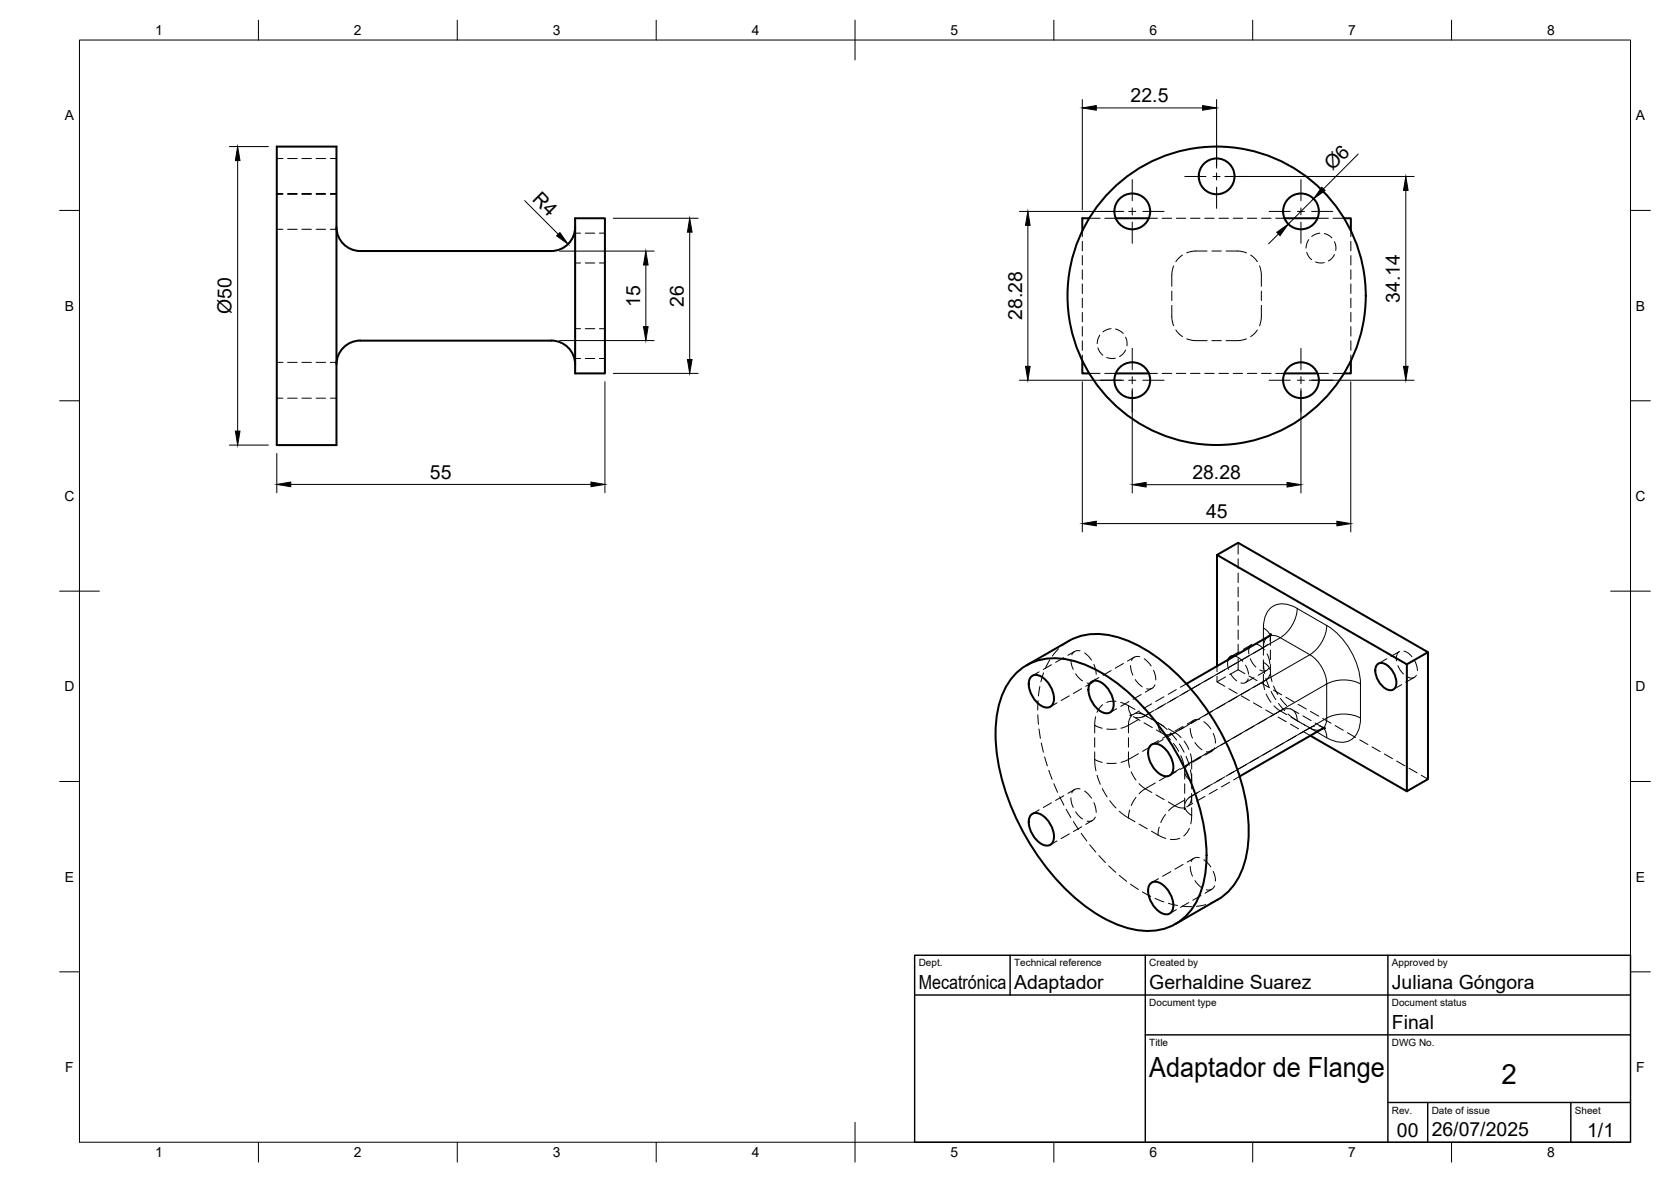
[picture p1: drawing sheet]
<svg xmlns="http://www.w3.org/2000/svg" width="420mm" height="297mm" viewBox="0 0 420 297" stroke-linecap="round" stroke-linejoin="round" font-family="sans-serif">
<!-- layer: Visible -->
<g fill="none" stroke="#000" stroke-width=".51">
<path d="M69.6 36.8h15v75.1h-15zM84.6 57.1a6 6 0 0 0 6 6h48a6 6 0 0 0 6-6M144.6 54.8h7.5v39h-7.5zM273.9 54.8h-1.8v3.2M280.5 54.8h8.3M323 54.8h8.3M337.9 54.8h1.8v3.2M90.6 85.6h48M90.6 85.6a6 6 0 0 0-6 6M138.6 85.6a6 6 0 0 1 6 6M272.1 90.7v3.1h1.8M280.5 93.8h8.3"/>
<path d="M323 93.8h8.3M339.7 90.7v3.1h-1.8M306 139.5l47.7 27.4v31.9l-24.2-13.9M306 139.5l5.3-3.1 47.8 27.5-5.4 3M306 139.5v27.9M319.6 159.4l-.6 .5-20.7 12M255 169.7a13.9 13.9 0 0 1 13.8-3.9 38 38 0 0 1 18.8 12 60.1 60.1 0 0 1 15.7 34.9 24.3 24.3 0 0 1-3.5 15.7 13.8 13.8 0 0 1-14.9 5.1 38 38 0 0 1-18.8-11.9 60.1 60.1 0 0 1-15.7-35 24.3 24.3 0 0 1 3.5-15.6zM259.2 170.1a2.31 2.31 0 0 1 3.3 .4 6.4 6.4 0 0 1 2.3 6.3 1.88 1.88 0 0 1-3 .6 6.4 6.4 0 0 1-2.9-6.8zM268.7 161.1a16 16 0 0 1 13.3-.7 43.3 43.3 0 0 1 19.7 15.5 57.3 57.3 0 0 1 12.3 33 22.2 22.2 0 0 1-4.2 14l-2.3 2.3-1.3 .9M268.7 161.1l-10.6 6.1M274.2 171.6a2.31 2.31 0 0 1 3.3 .3 6.4 6.4 0 0 1 2.3 6.4 1.88 1.88 0 0 1-2.9 .5 6.4 6.4 0 0 1-3-6.8zM310.4 164.9a1.37 1.37 0 0 0-1.6 .9"/>
<path d="M346.4 166.9a2.38 2.38 0 0 1 3.1 .9 4.9 4.9 0 0 1 1.3 5 1.82 1.82 0 0 1-2.9-.1 5.2 5.2 0 0 1-1.8-5.4zM359.1 163.9v31.9l-5.4 3M289.2 187.4a2.31 2.31 0 0 1 3.3 .4 6.4 6.4 0 0 1 2.3 6.3 1.88 1.88 0 0 1-2.9 .6 6.4 6.4 0 0 1-3-6.8zM333.2 183l-.7 .1-20.8 12M259.2 204.8a2.31 2.31 0 0 1 3.3 .4 6.4 6.4 0 0 1 2.3 6.3 1.88 1.88 0 0 1-3 .6 6.4 6.4 0 0 1-2.9-6.8zM289.2 222.1a2.31 2.31 0 0 1 3.3 .3 6.4 6.4 0 0 1 2.3 6.4 1.88 1.88 0 0 1-2.9 .6 6.4 6.4 0 0 1-3-6.8zM306.2 226.1l-10.6 6.1"/>
<circle cx="284.7" cy="53.1" r="4.5"/>
<circle cx="305.9" cy="44.3" r="4.5"/>
<circle cx="327.1" cy="53.1" r="4.5"/>
<circle cx="305.9" cy="74.3" r="37.5"/>
<circle cx="284.7" cy="95.5" r="4.5"/>
<circle cx="327.1" cy="95.5" r="4.5"/>
</g>
<!-- layer: Hidden -->
<g fill="none" stroke="#000" stroke-width=".25">
<path d="M69.6 39.8h1.5M72.3 39.8h2.4M75.9 39.8h2.4M79.5 39.8h2.4M83.1 39.8h1.5M69.6 48.6h1.5M69.6 57.6h1.5M69.6 48.8h1.5M72.3 48.6h2.4M72.3 57.6h2.4M72.3 48.8h2.4M75.9 48.6h2.4"/>
<path d="M75.9 57.6h2.4M75.9 48.8h2.4M79.5 48.6h2.4M79.5 57.6h2.4M79.5 48.8h2.4M83.1 48.6h1.5M83.1 57.6h1.5M83.1 48.8h1.5M144.6 58.6h1.4M147.2 58.6h2.3M150.7 58.6h1.4M272.1 58v1.5"/>
<path d="M273.9 54.8h2.7M277.8 54.8h2.7M288.8 54.8h2.2M292.2 54.8h2.4M295.8 54.8h2.4M299.4 54.8h2.3M302.9 54.8h2.4M306.5 54.8h2.4M310.1 54.8h2.3M313.6 54.8h2.4M317.2 54.8h2.4M320.8 54.8h2.2"/>
<path d="M331.3 54.8h2.7M331.9 58.6l-1.1 .3-1 .5M333 58.7l1 .4 .9 .7M335.2 54.8h2.7M339.7 58v1.5M144.6 66.1h1.4M147.2 66.1h2.3M150.7 66.1h1.4M272.1 60.6v2.4M272.1 64.2v2.4M272.1 67.8v2.4M272.1 71.4v2.4"/>
<path d="M272.1 74.9v2.4M272.1 78.5v2.4M294.6 76.7a11.6 11.6 0 0 0 .4 4.9l.1 .3M294.6 73.2v2.3M295.1 66.8l-.1 .3a11.6 11.6 0 0 0-.4 4.9M297.3 64.1l-.9 .7-.7 1M303.5 63.1a11.6 11.6 0 0 0-4.8 .3l-.3 .1M304.7 63.1h2.4M308.3 63.1a11.6 11.6 0 0 1 4.8 .3l.3 .1M314.5 64.1l.9 .7 .7 1M316.7 66.8l.1 .3a11.6 11.6 0 0 1 .4 4.9M317.2 76.7a11.6 11.6 0 0 1-.4 4.9l-.1 .3"/>
<path d="M317.2 73.2v2.3M328.6 63.4l.5 1.1 .7 .8M329.1 60.2l-.5 1-.2 1.1M330.8 65.8l1.1 .3 1.1-.1M335.5 60.7l.4 1.1v1.1M335.5 64l-.6 .9-.9 .7M339.7 60.6v2.4M339.7 64.2v2.4M339.7 67.8v2.4M339.7 71.4v2.4M339.7 74.9v2.4M339.7 78.5v2.4"/>
<path d="M69.6 91.1h1.5M72.3 91.1h2.4M75.9 91.1h2.4M79.5 91.1h2.4M83.1 91.1h1.5M144.6 82.6h1.4M144.6 90.1h1.4M147.2 82.6h2.3M147.2 90.1h2.3M150.7 82.6h1.4M150.7 90.1h1.4M272.1 82.1v2.4"/>
<path d="M272.1 85.6v2.4M272.1 89.2v1.5M273.9 93.8h2.7M276.1 87.4l.4 1.1 .8 .8M276.5 84.2l-.4 1-.2 1.1M277.8 93.8h2.7M278.3 89.8l1.1 .3 1.1-.1M279.4 82.6l-1.1 .3-1 .5M280.5 82.7l1 .4 .9 .7M283 84.7l.4 1.1v1.1M283 88l-.6 .9-.9 .7M288.8 93.8h2.2"/>
<path d="M292.2 93.8h2.4M295.7 82.9l.7 .9 .9 .8M295.8 93.8h2.4M298.4 85.1l.3 .2a11.6 11.6 0 0 0 4.8 .3M299.4 93.8h2.3M302.9 93.8h2.4M304.7 85.6h2.4M306.5 93.8h2.4M310.1 93.8h2.3M313.4 85.1l-.3 .2a11.6 11.6 0 0 1-4.8 .3M313.6 93.8h2.4M316.1 82.9l-.7 .9-.9 .8"/>
<path d="M317.2 93.8h2.4M320.8 93.8h2.2M331.3 93.8h2.7M335.2 93.8h2.7M339.7 82.1v2.4M339.7 85.6v2.4M339.7 89.2v1.5M69.6 100.1h1.5M72.3 100.1h2.4M75.9 100.1h2.4M79.5 100.1h2.4M83.1 100.1h1.5"/>
<path d="M311.3 136.4v2.9M311.3 140.4v2.4M311.3 144v2.4M311.3 147.6v2.4M311.3 151.2v2.4M311.3 154.7v2.4M311.3 158.3v2.4M319.6 159.4l-.2 2.8M261 179.6l.1 2.4M261 176.1l-.1 2.3M261.3 168.8l-1.7 1M261.5 172.5l-.4 2.4"/>
<path d="M262.4 169.1l-.7 2.3M263.9 165.9l-1.1 2.1M264.4 167.1l-2.1 1.1M265.8 176.6l-1.7 1M266.1 163.1l-1.5 1.8M267.5 165.3l-2.1 1.2M268.7 161.1l-1.7 1.2M268.9 174.9l-2.1 1.2M269.3 165.8l.2 1.6 .4 .8M270.2 163.7l-1.7 1M270.4 169.3l1 1.2 .8 .6M271.6 163.6a1.66 1.66 0 0 0-2.1 1"/>
<path d="M272 173.1l-2.1 1.2M272.7 164.1l1.7 1.8M274.7 171.5l-1.7 1M275 167l.5 1.4 .1 1M275.4 170.7a1.65 1.65 0 0 1-2.1 .9M276.3 170.3l-1.7 1M279.4 168.5l-2.1 1.2M280.8 178.1l-1.7 1M282.5 166.7l-2.1 1.2M283.9 176.3l-2.1 1.2M284.3 167.2l.1 1.1 .4 1.4M285.2 165.1l-1.7 1"/>
<path d="M285.5 170.8l1.7 1.8M286.5 178.7l-1.6 .9-.8 .2 .4 .1M286.6 165a1.63 1.63 0 0 0-2.1 1M287 174.5l-2.1 1.2M287.7 165.6l1.7 1.8M289.6 176.9l-2.1 1.2M289.7 173l-1.7 .9M290 168.5l.5 1.3 .1 1.1M290.4 172.1a1.62 1.62 0 0 1-2.1 1M292.7 175.1l-2.1 1.2M295.8 173.3l-2.1 1.2M298.3 171.9l-1.5 .8"/>
<path d="M306 170v1.4l2 1.1M306 167.4v1.4M308.1 170.1l-2.1 1.3M308.8 165.8l-.1 1.2 .2 1.2M309 173.1l2 1.2M309.4 169.3l1.6 1.8M310.4 164.9l1.2 .5 .9 .8M311.3 168.3l1.7 1M311.3 168.3l-2.1 1.2M311.3 161.9v2.4M311.3 165.4v2.9M311.6 163.8l-2.2 1.2"/>
<path d="M312.1 174.8l2 1.2M313.2 167.2l.7 2.2M313.9 170.6l-.4 .6-.5 .4h-1M314 169.9l2.1 1.2M314.4 165.5l.6 1.2 .8 .9M314.7 162l-.5 .5-.2 .7v1.1M314.7 162l-2.1 1.2M315.2 176.6l2 1.2M315.3 170.3l-2.1 1.2M315.9 161.9l.9 .4 1.1 1M317.1 171.6l2.1 1.2M318.3 178.4l2 1.2"/>
<path d="M318.5 168.5l-2.1 1.2M318.6 164.3l.6 1.5 .1 1M319 167.9a1.55 1.55 0 0 1-2.2 .5M319.4 166.9v2.5l.4 1.9M319.4 163.4v2.4M320.2 173.4l2.1 1.2M320.2 172.4l1.1 2.1M321.9 175.5l1.6 1.8M323.3 175.2l2.1 1.2M324.4 178.1l2.2 1.2M326.4 177l2.1 1.2M327.6 179.9l2.1 1.2"/>
<path d="M329.5 178.8l2.1 1.2M348.7 165.6l-2.1 1.2M351.5 167.3l.6 1.1 .8 1M351.8 163.8l-.5 .5-.2 .7 .1 1.1M351.9 163.7l-2.2 1.3M352.4 172l-2.1 1.3M353 163.6l.9 .4 1.1 1M355.6 170.2l-2.1 1.3M355.7 166.1l.6 1.4 .1 1M356.1 169.7a1.55 1.55 0 0 1-2.2 .4M261.2 183.2l.4 2.4M261.8 186.7l.6 2.3"/>
<path d="M262.7 190.2l.6 2.3M263.7 193.6l.8 2.2M265 196.9l.9 2.2M267.5 200l-2.1 1.2M270.2 198.4l-1.7 1M271.6 198.3a1.66 1.66 0 0 0-2.1 .9M272.7 198.8l1.7 1.8M285 180.1l1.6 .9M287.7 181.6l2 1.2M290.8 183.4l2 1.2 1.5 1.3M291.3 186.1l-1.7 1M294.4 184.3l-2.1 1.2"/>
<path d="M295.1 186.8l1.3 2M295.8 193.9l-1.7 1M296.9 189.9l.8 2.2M297.5 182.5l-2.1 1.2M297.9 193.3v2.5M297.9 197v2.4M298.9 192.1l-2.1 1.2M299.3 183.1l.1 1 .4 1.4M300.2 181l-1.7 1M300.5 186.6l1.7 1.8M301.6 180.9a1.62 1.62 0 0 0-2.1 .9M302 190.4l-2.1 1.1"/>
<path d="M302.7 181.4l1.7 1.8M304.7 188.8l-1.7 1M305.1 184.3l.4 1.4 .1 1M305.4 187.9a1.63 1.63 0 0 1-2.1 1M306.1 198.4l-2.1 1.1M309.2 196.6l-2.1 1.2M311.7 195.1l-1.5 .9M321.4 180.2l2 1.2M324.5 182l2 1.2M327.6 183.8l1.9 1.1M330.7 181.7l2.5 1.3M332.6 180.6l2.1 1.1"/>
<path d="M335.7 182.3l2.1 1.2M338.8 184.1l2 1.2M341.9 185.9l2.1 1.2M345 187.7l2 1.2M348.1 189.5l2 1.2M351.2 191.2l2 1.3M354.3 193l2 1.2M357.4 194.8l1.7 1M261.3 203.5l-1.7 1M264.4 201.7l-2.1 1.2M265.8 211.3l-1.7 1M266.4 200.2l1.1 2.1"/>
<path d="M268.1 203.4l1.2 2.1M268.9 209.6l-2.1 1.1M269.3 200.5l.2 1.6 .4 .8M269.9 206.5l1.3 2M270.4 204l1 1.2 .8 .6M271.9 209.4l1.4 2M272 207.8l-2.1 1.2M274 212.3l1.5 1.8M274.7 206.2l-1.7 1M275 201.7l.5 1.4 .1 1M275.4 205.3a1.65 1.65 0 0 1-2.1 1M276.3 215l1.7 1.8"/>
<path d="M278.8 217.6l1.7 1.6M281.4 220l1.9 1.5M294.4 219l-2.1 1.2M297.5 217.2l-2.1 1.2M297.9 200.6l-.1 2.8 .2-.3M299.3 217.7l.1 1.1 .4 1.4M299.9 201.9l-1.5 .9M300.2 215.7l-1.7 .9M301.6 215.5a1.62 1.62 0 0 0-2.1 1M302.7 216.1l1.7 1.8M303 200.1l-2.1 1.2M305.1 219l.4 1.4 .1 1"/>
<path d="M284.2 222.2l2 1.3M287.3 224.1l2 1.2M290.4 225.8l2.2 .8M291.3 220.8l-1.7 1M293.8 227l2.3 .5M295.8 228.6l-1.7 1M297.3 227.7l2.3 .1M298.9 226.8l-2.1 1.2M300.5 221.3l1.7 1.8M302 225.1l-2.1 1.1M303.2 227.3l-2.4 .5M304.7 223.5l-1.7 1"/>
<path d="M305.4 222.6a1.63 1.63 0 0 1-2.1 1M306.2 226.1l-1.9 .9"/>
</g>
<!-- layer: Hidden Narrow -->
<g fill="none" stroke="#000" stroke-width=".25">
<path d="M318.9 160l-.8 .8-.4 1.9M319.3 159.6v1.3M277.2 177.1l-.9 1.1-.5 .8M280.6 176.2l-1.5 .1-.8 .2M281.8 176.5l1.9 .8M283.7 177.3l.3 1.5 .5 .9M283.7 177.3l1.7 1M284.5 179.9l-.5 .9-.3 1.5 2.6-1.5M285.5 179.3h1.1l1.4 .5-1.4 .5h-1.1M286.4 178.9l2.1 1.2M289.3 179l-2 1.2M290.1 178.6l-2.1 1.2 1.6 1"/>
<path d="M292.5 177.3l-2.1 1.1M293.2 176.8l-2.1 1.2M296.3 175l-2.8 1.7M299.5 173.2l-2.9 1.7M301.7 171.9l-2 1.2M304 179.1l-2.2 1.3M304.8 178.7l-2 1.2M304.8 170.1l-2 1.2M307.9 176.9l-2 1.2M307.9 168.3l-2 1.2M311 175.1l-2 1.2M311 166.5l-2 1.3"/>
<path d="M314.1 173.4l-2 1.1M314.1 164.8l-2 1.2M317.7 171.3l.3 2M317.7 171.3l-2.5 1.5M317.7 162.7l-2.5 1.5M317.7 160.7v3.9M317.7 165.8v2.4M317.7 169.4v1.9M318.3 170.4l.8 2.3M318.4 174.4l1.2 2.1M318.7 161.9l-1 .8M319.3 168.3l-.5-.9-1.1-1 .3 2.9"/>
<path d="M319.3 169.4l-.5 1-1.1 .9M319.6 173.7l1.2 2.1M320.3 177.4l1.6 1.3M321.5 176.8l1.5 1.8M321.9 178.7l-2.5 1.4M321.9 178.7l1.7 .9M323.9 179.4l2.3 1.7M324.4 178.2l-1.1-.1-1.4 .6M325.4 178.7l.5 .9 .3 1.5M275.3 188.9v2l1.8 .7M275.3 190.9l.3 2.8M275.3 185.4v2.4"/>
<path d="M275.5 180.1l-.2 2.2M275.9 194.8l.8 2.3M277.1 183l-1.8-.7v1.9M277.2 198.2l1.2 2M278.3 191.8h2.4M278.3 183.2h2.4M281.9 183l1.8-.7v1.9M283.7 190.9l-1.8 .7M283.7 190.9l.3 2M283.7 185.4v2.4M283.7 188.9v2M284.4 194l1.2 2"/>
<path d="M286.3 189.4l-2.6 1.5M289.3 187.6l-2 1.2M289.5 180.7l3.2 1.8M289.6 199.2l-1.6-1-1.6 1.3M290.5 196.8l-2.5 1.4-1.6-1.3M290.7 199.8l2 1.1M292.5 185.8l-2.1 1.2M293.5 183.3l-2.3-1.7 .2 1.5 .6 .9M293.6 195l-2.1 1.2M293.8 183.1l1.6 1-1.4 .5h-1.1M294.3 184.2l1.5 1.8M295.6 184.1l-2.1 1.1"/>
<path d="M296.5 187l1.2 2M296.7 193.2l-2.1 1.2M297.6 182.8l-2.2 1.3 1.6 1.2M297.8 186.3l1.1 2M298.2 190.1l.8 2.2M299.3 193.5l.3 2.8-1.1-.9-.5-.9M299.3 189.4l.3 2-1.1 1-.5 .9M299.6 194.5v3.7M299.6 199.4v2.4M299.8 191.4l-2.1 1.2M301 199.2l-2 1.2M301.7 180.5l-5.1 3"/>
<path d="M301.8 198.8l-2.2 1.2M301.9 190.1l-2.3 1.3v1.9M302.9 189.6l-2.1 1.2M304.1 197.5l-2.1 1.2M304.9 197l-2.1 1.2M308 195.2l-2.8 1.7M308.2 186.5l-5.3 3.1M309.1 186.1l-2.1 1.1M311.1 193.4l-2.8 1.7M312.2 184.3l-2.1 1.2M313.4 192.1l-2.1 1.2M315.3 182.5l-2.1 1.2"/>
<path d="M316.5 190.3l-2.1 1.2M318.4 180.7l-2.1 1.2M319.6 188.6l-2.1 1.1M322.7 186.8l-2.1 1.2M324.6 180.2l2.1 1.2M325.8 185l-2.1 1.2M326.2 181.1l1.9 1.1M327.7 182l1.7 .9 1.1-.4M329.1 182.8l2 1.1M331.7 182.4l1.1 .6M332.3 183.2l-1.1 .3-1.8-.6-2.6 1.5M279 201.2l1.6 1.8"/>
<path d="M281.4 203.9l2.3 1.7M283.7 205.6l1.7 .9M284 203.6l-.3 2M285.6 200.4l-1.2 2M286.4 207.1l2.1 1.2M289.5 208.9l1.7 .9M291.2 209.8l1.9 .9M291.5 207.8l-.3 2M293.1 204.7l-1.2 2M296.6 210.7l-.8 .2h-1.5M297.9 203h-1.1l-1.4-.5-1.6 1.3M297.9 201l-2.5 1.5-1.6-1"/>
<path d="M298 203.1l.5 .9 1.1 .9M299 208.2l-.7 1.3-.7 .6M299.6 200l-1.1 1-.5 .9M299.6 200l-.2 1.5-.5 .9M299.6 204.9l-.2 2.1M299.6 203v1.9"/>
</g>
<!-- layer: Visible Narrow -->
<g fill="none" stroke="#000" stroke-width=".25">
<path d="M317.7 157.8a5.7 5.7 0 0 1 3.3-5.9 6.3 6.3 0 0 1 5.2 1 9.4 9.4 0 0 1-4.3 7.3M318.9 160a2.99 2.99 0 0 1 3 .3M319.3 159.6l-.7-1.1-.9-.7v2.9M326.2 152.9l7.4 4.3M321.9 160.3l7.5 4.2-25.4 14.6M321.9 160.3l-22.4 12.9M333.6 171.9l-25.4 14.6M333.6 171.9v8.6M333.6 171.9a9.4 9.4 0 0 1 8.5 0M342.1 171.9v8.6M342.1 171.9a18.8 18.8 0 0 0-8.5-14.7 9.3 9.3 0 0 1-4.2 7.3 9.4 9.4 0 0 1 4.2 7.4M331.1 183.9l2.5 1.5"/>
<path d="M332.8 183l.5 .8 .3 1.6M333.6 180.5l-22.5 12.9M333.6 180.5l-.1 1.2a2.46 2.46 0 0 1-1.1 1.5M333.6 180.5a9.4 9.4 0 0 1 8.5 0M342.1 180.5a5.7 5.7 0 0 1-3.3 5.8 6.3 6.3 0 0 1-5.2-.9"/>
</g>
<!-- layer: BORDER -->
<g fill="none" stroke="#000" stroke-width=".25">
<path d="M20 10.1h390v276.9h-390zM65 5.1v5M115 5.1v5M165 5.1v5M215 5.1v10M265 5.1v5M315 5.1v5M365 5.1v5M15 52.9h5M410 52.9h5M15 100.7h5M410 100.7h5"/>
<path d="M15 148.6h10M405 148.6h10M15 196.4h5M410 196.4h5M15 244.2h5M410 244.2h5M65 287v5M115 287v5M165 287v5M215 282.1v9.9M265 287v5M315 287v5"/>
<path d="M365 287v5"/>
</g>
<!-- layer: TITLEBLOCK -->
<path d="M230 240.1h180v46.9h-180zM230 250h180M254 240.1v9.9M288 240.1v46.9M349 240.1v46.9M288 260.1h122M349 277.1h61M359 277.1v9.9M395 277.1v9.9" fill="none" stroke="#000" stroke-width=".36"/>
<!-- layer: FD_Dimensions -->
<g fill="none" stroke="#000" stroke-width=".25">
<path d="M57.7 36.8h9.8M272.1 25v27.8M275.7 27.1h26.7M305.9 25v17.3M341.5 38.7l-8.7 8.8M59.8 40.4v67.9M131.9 50.4l8.5 8.5M144.2 59.1l-1 1.8-.9 .9-1.2 .7M154.2 54.8h21.3M173.4 58.3v32M256.3 53.1h26.3M258.4 56.6v35.5"/>
<path d="M308 44.4h47.6M321.5 58.8l-2.5 2.5M330.3 50l-6.4 6.3M353.5 47.8v44.3M140.7 63.1h23.8M162.4 66.6v15.5M140.7 85.6h23.8M152.1 95.9v27.9M154.2 93.8h21.3M256.3 95.6h26.3M272.1 95.9v37.8M284.7 97.6v26.3"/>
<path d="M327.1 97.6v26.3M329.2 95.6h26.4M339.6 95.9v37.8M57.7 111.9h9.8M69.6 113.9v9.9M73.1 121.7h75.5M275.7 131.6h60.4M288.2 121.8h35.4"/>
</g>
<g fill="#000" stroke="#000" stroke-width=".25">
<path d="M272.1 27.1l3.6-.6v1.2zM302.4 26.5l3.5 .6-3.5 .6zM59.8 36.8l.5 3.6h-1.1zM140 59.3l.8-.9 2 2.9zM173.4 54.8l.6 3.5h-1.2zM258.4 53.1l.6 3.5h-1.1zM321 58.4l2.9-2.1-2 2.9zM332.4 47.1l.8 .8-2.9 2.1zM353.5 44.4l.6 3.4h-1.2zM162.4 63.1l.6 3.5h-1.2zM161.8 82.1h1.2l-.6 3.5zM172.8 90.3h1.2l-.6 3.5z"/>
<path d="M257.9 92.1h1.1l-.6 3.5zM352.9 92.1h1.2l-.6 3.5zM59.2 108.3h1.1l-.5 3.6zM69.6 121.7l3.5-.6v1.2zM148.6 121.1l3.5 .6-3.5 .6zM272.1 131.6l3.6-.6v1.2zM284.7 121.8l3.5-.6v1.2zM323.6 121.2l3.5 .6-3.5 .6zM336.1 131l3.5 .6-3.5 .6z"/>
</g>
<!-- layer: Smart Centers -->
<g fill="none" stroke="#000" stroke-width=".25">
<path d="M305.9 36.4v5.3M276.7 53.1h5.3M283.8 53.1h1.8M284.7 45.1v5.3M284.7 52.2v1.8M284.7 55.8v5.3M287.4 53.1h5.3M297.9 44.4h5.3M305 44.4h1.8M305.9 43.5v1.7M305.9 47v5.4M308.6 44.4h5.3"/>
<path d="M319.1 53.1h5.3M326.2 53.1h1.8M327.1 45.1v5.3M327.1 52.2v1.8M327.1 55.8v5.3M329.8 53.1h5.3M276.7 95.6h5.3M283.8 95.6h1.8M284.7 87.6v5.3M284.7 94.7v1.7M284.7 98.2v5.4M287.4 95.6h5.3"/>
<path d="M319.1 95.6h5.3M326.2 95.6h1.8M327.1 87.6v5.3M327.1 94.7v1.7M327.1 98.2v5.4M329.8 95.6h5.3"/>
</g>
<g font-size="7">
<text x="289" y="270.6">Adaptador de Flange</text>
<text x="377.5" y="272.3">2</text>
</g>
<g font-size="4.9">
<text x="284.3" y="25.7">22.5</text>
<text x="335" y="43.1" transform="rotate(-45 335 43.1)">Ø6</text>
<text x="133.6" y="50.2" transform="rotate(45 133.6 50.2)">R4</text>
<text x="160.9" y="77.2" transform="rotate(-90 160.9 77.2)">15</text>
<text x="172" y="77" transform="rotate(-90 172 77)">26</text>
<text x="352" y="76.1" transform="rotate(-90 352 76.1)">34.14</text>
<text x="58.2" y="78.9" transform="rotate(-90 58.2 78.9)">Ø50</text>
<text x="257" y="80.4" transform="rotate(-90 257 80.4)">28.28</text>
<text x="108.1" y="120.3">55</text>
<text x="299.8" y="120.3">28.28</text>
<text x="303.3" y="130.1">45</text>
<text x="231" y="248.5">Mecatrónica</text>
<text x="255" y="248.5">Adaptador</text>
<text x="289" y="248.5">Gerhaldine Suarez</text>
<text x="350" y="248.5">Juliana Góngora</text>
<text x="350" y="258.6">Final</text>
<text x="351.3" y="285.7">00</text>
<text x="360" y="285.5">26/07/2025</text>
<text x="399.1" y="285.7">1/1</text>
</g>
<g font-size="3.5">
<text x="39" y="8.8">1</text>
<text x="89" y="8.8">2</text>
<text x="139" y="8.8">3</text>
<text x="189" y="8.8">4</text>
<text x="239" y="8.8">5</text>
<text x="289" y="8.8">6</text>
<text x="339" y="8.8">7</text>
<text x="389" y="8.8">8</text>
<text x="16.3" y="30.2">A</text>
<text x="411.3" y="30.2">A</text>
<text x="16.3" y="78">B</text>
<text x="411.3" y="78">B</text>
<text x="16.2" y="125.9">C</text>
<text x="411.2" y="125.9">C</text>
<text x="16.2" y="173.7">D</text>
<text x="411.2" y="173.7">D</text>
<text x="16.3" y="221.6">E</text>
<text x="411.3" y="221.6">E</text>
<text x="16.4" y="269.4">F</text>
<text x="411.4" y="269.4">F</text>
<text x="39" y="290.8">1</text>
<text x="89" y="290.8">2</text>
<text x="139" y="290.8">3</text>
<text x="189" y="290.8">4</text>
<text x="239" y="290.8">5</text>
<text x="289" y="290.8">6</text>
<text x="339" y="290.8">7</text>
<text x="389" y="290.8">8</text>
</g>
<g font-size="2.5">
<text x="231" y="242.9">Dept.</text>
<text x="255" y="242.9">Technical reference</text>
<text x="289" y="242.9">Created by</text>
<text x="350" y="242.9">Approved by</text>
<text x="289" y="252.8">Document type</text>
<text x="350" y="252.8">Document status</text>
<text x="289" y="262.9">Title</text>
<text x="350" y="262.9">DWG No.</text>
<text x="350" y="279.9">Rev.</text>
<text x="360" y="279.9">Date of issue</text>
<text x="396" y="279.9">Sheet</text>
</g>
</svg>
